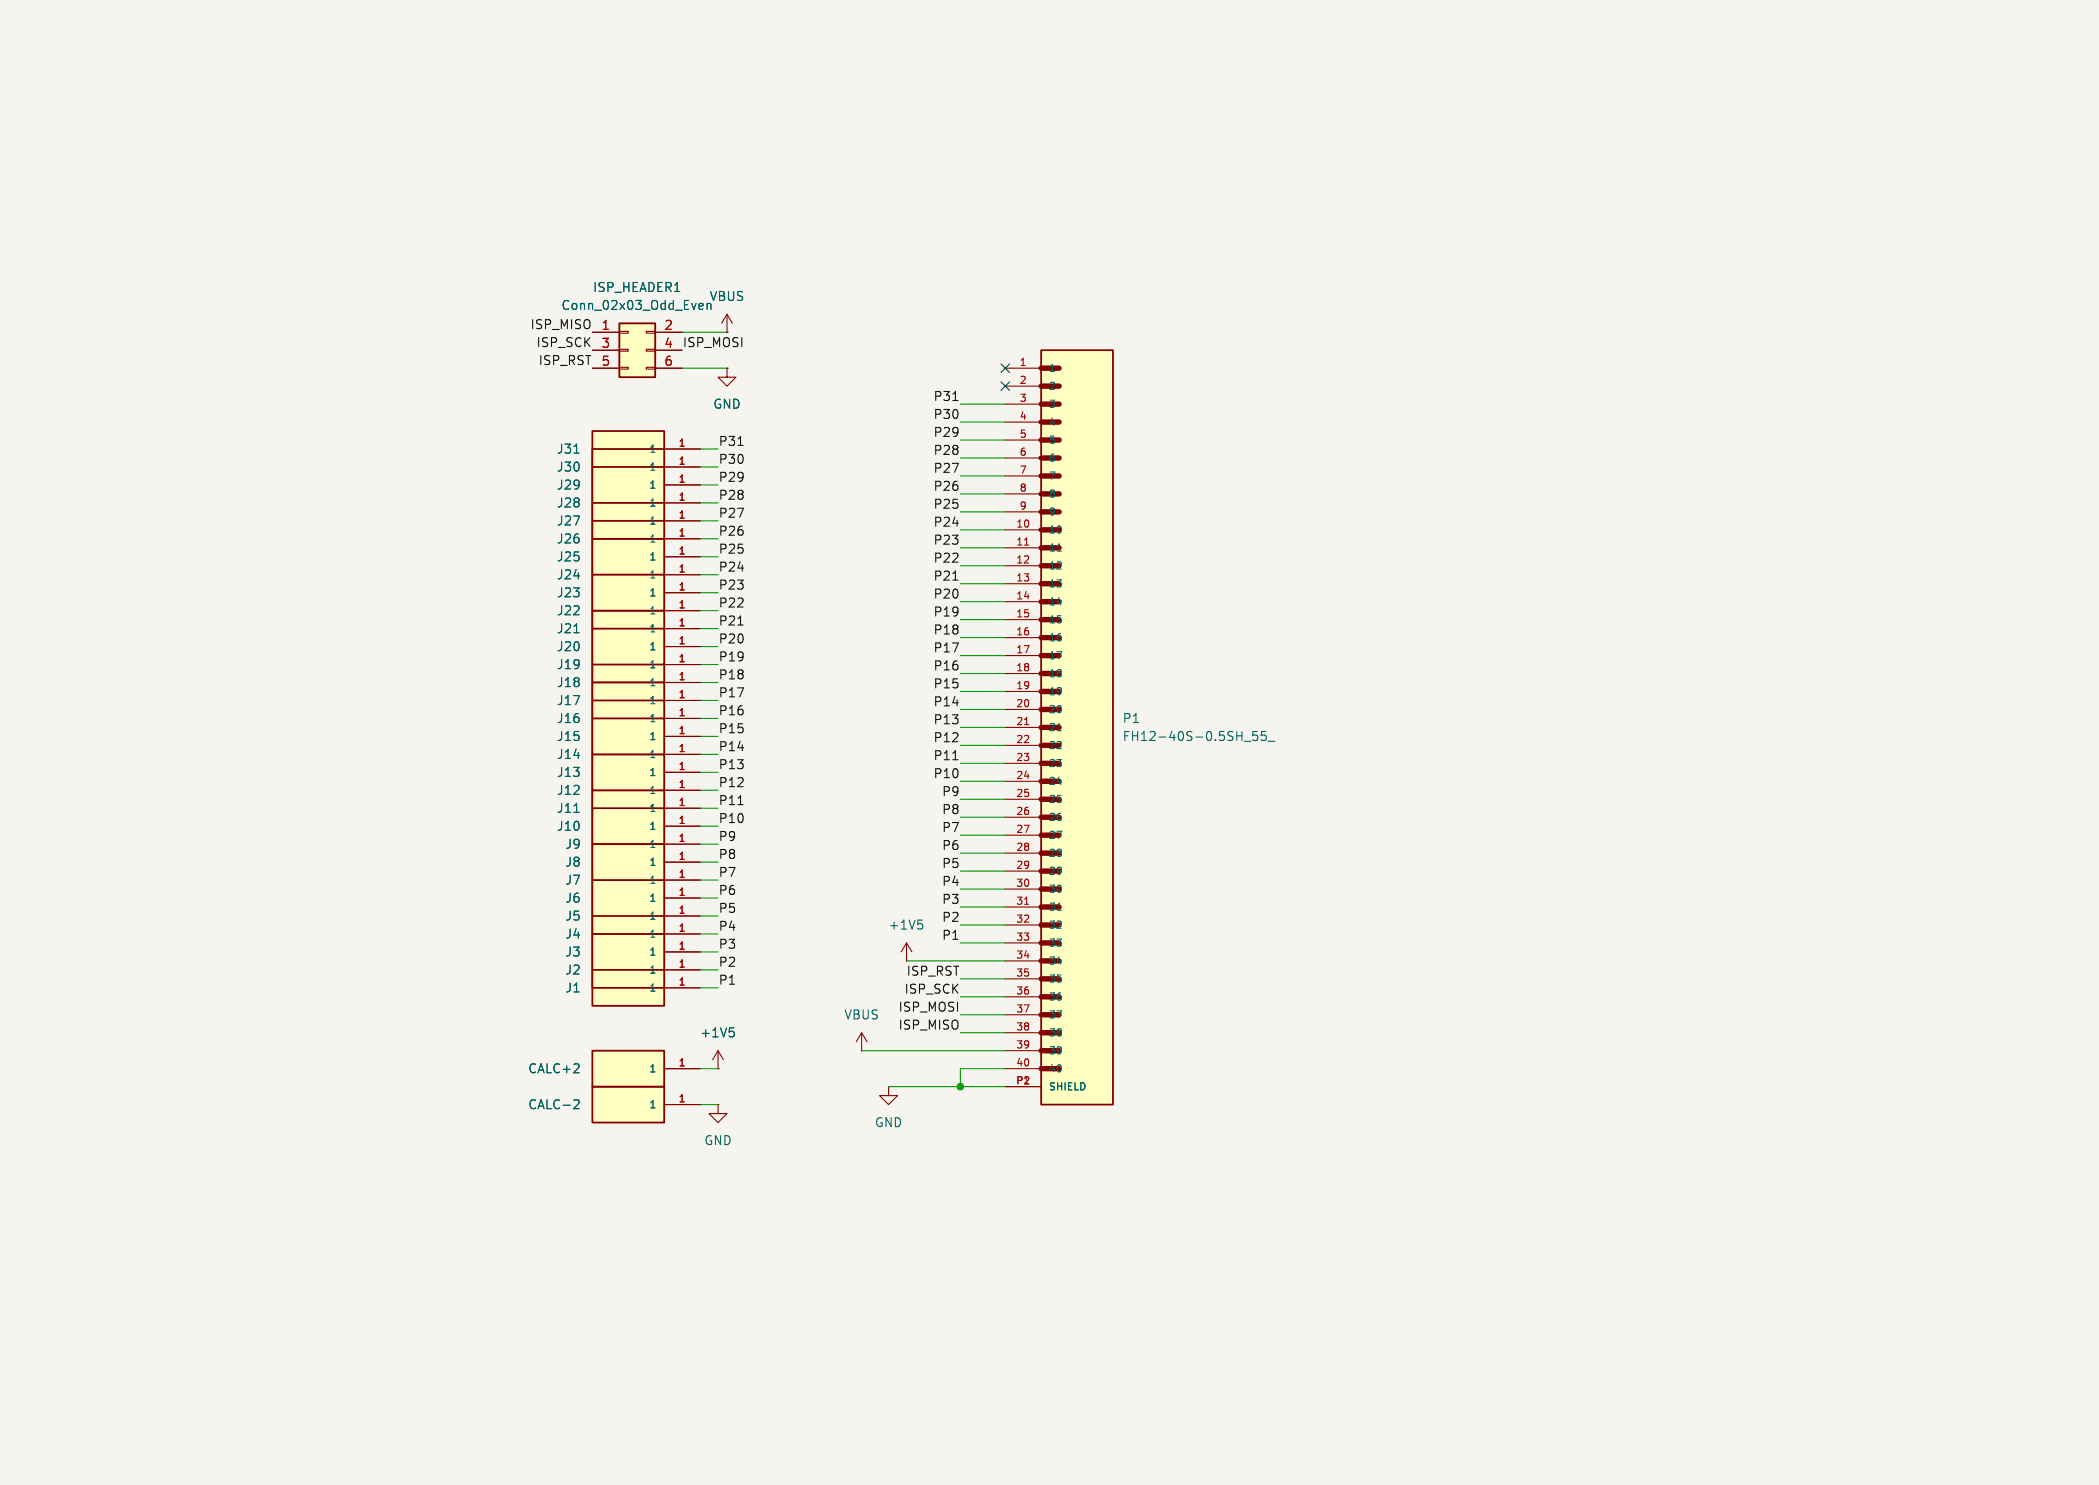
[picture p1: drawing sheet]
<svg xmlns="http://www.w3.org/2000/svg" width="297mm" height="210mm" viewBox="0 0 297 210" stroke-linecap="round" stroke-linejoin="round" font-family="sans-serif">
<path d="M0 0h297v210h-297z" fill="#f5f4ef" stroke="#f5f4ef" stroke-width=".14"/>
<path d="M83.8 94h10.2v5.1h-10.2z" fill="#ffffc2"/>
<path d="M83.8 94h10.2v5.1h-10.2z" fill="none" stroke="#840000" stroke-width=".25"/>
<path d="M94 96.5h5.1" fill="none" stroke="#840000" stroke-width=".15"/>
<path d="M83.8 137.2h10.2v5h-10.2z" fill="#ffffc2"/>
<path d="M83.8 137.2h10.2v5h-10.2z" fill="none" stroke="#840000" stroke-width=".25"/>
<path d="M94 139.7h5.1" fill="none" stroke="#840000" stroke-width=".15"/>
<path d="M83.8 134.6h10.2v5.1h-10.2z" fill="#ffffc2"/>
<path d="M83.8 134.6h10.2v5.1h-10.2z" fill="none" stroke="#840000" stroke-width=".25"/>
<path d="M94 137.2h5.1M101.6 151.1h.1M101.6 148.6l-.8 1.3M101.6 148.6l.8 1.3M101.6 148.6v2.5" fill="none" stroke="#840000" stroke-width=".15"/>
<path d="M103.2 145.4h.6M103.7 145.8l.2 .3v.3l-.2 .2" fill="none" stroke="#006464" stroke-width=".15"/>
<path d="M83.8 78.7h10.2v5.1h-10.2z" fill="#ffffc2"/>
<path d="M83.8 78.7h10.2v5.1h-10.2z" fill="none" stroke="#840000" stroke-width=".25"/>
<path d="M94 81.3h5.1" fill="none" stroke="#840000" stroke-width=".15"/>
<path d="M83.8 83.8h10.2v5.1h-10.2z" fill="#ffffc2"/>
<path d="M83.8 83.8h10.2v5.1h-10.2z" fill="none" stroke="#840000" stroke-width=".25"/>
<path d="M94 86.4h5.1" fill="none" stroke="#840000" stroke-width=".15"/>
<path d="M83.8 73.7h10.2v5h-10.2z" fill="#ffffc2"/>
<path d="M83.8 73.7h10.2v5h-10.2z" fill="none" stroke="#840000" stroke-width=".25"/>
<path d="M94 76.2h5.1" fill="none" stroke="#840000" stroke-width=".15"/>
<path d="M147.3 49.5h10.2v106.7h-10.2z" fill="#ffffc2"/>
<g fill="none" stroke="#840000" stroke-width=".76">
<path d="M147.3 52.1h2.6M147.3 54.6h2.6M147.3 57.2h2.6M147.3 59.7h2.6M147.3 62.2h2.6M147.3 64.8h2.6M147.3 67.3h2.6M147.3 69.9h2.6M147.3 72.4h2.6M147.3 74.9h2.6M147.3 77.5h2.6M147.3 80h2.6"/>
<path d="M147.3 82.6h2.6M147.3 85.1h2.6M147.3 87.6h2.6M147.3 90.2h2.6M147.3 92.7h2.6M147.3 95.3h2.6M147.3 97.8h2.6M147.3 100.3h2.6M147.3 102.9h2.6M147.3 105.4h2.6M147.3 108h2.6M147.3 110.5h2.6"/>
<path d="M147.3 113h2.6M147.3 115.6h2.6M147.3 118.1h2.6M147.3 120.7h2.6M147.3 123.2h2.6M147.3 125.7h2.6M147.3 128.3h2.6M147.3 130.8h2.6M147.3 133.4h2.6M147.3 135.9h2.6M147.3 138.4h2.6M147.3 141h2.6"/>
<path d="M147.3 143.5h2.6M147.3 146.1h2.6M147.3 148.6h2.6M147.3 151.1h2.6"/>
</g>
<path d="M147.3 49.5h10.2v106.7h-10.2z" fill="none" stroke="#840000" stroke-width=".25"/>
<g fill="none" stroke="#840000" stroke-width=".15">
<path d="M142.2 52.1h5.1M142.2 54.6h5.1M142.2 57.2h5.1M142.2 59.7h5.1M142.2 62.2h5.1M142.2 64.8h5.1M142.2 67.3h5.1M142.2 69.9h5.1M142.2 72.4h5.1M142.2 74.9h5.1M142.2 77.5h5.1M142.2 80h5.1"/>
<path d="M142.2 82.6h5.1M142.2 85.1h5.1M142.2 87.6h5.1M142.2 90.2h5.1M142.2 92.7h5.1M142.2 95.3h5.1M142.2 97.8h5.1M142.2 100.3h5.1M142.2 102.9h5.1M142.2 105.4h5.1M142.2 108h5.1M142.2 110.5h5.1"/>
<path d="M142.2 113h5.1M142.2 115.6h5.1M142.2 118.1h5.1M142.2 120.7h5.1M142.2 123.2h5.1M142.2 125.7h5.1M142.2 128.3h5.1M142.2 130.8h5.1M142.2 133.4h5.1M142.2 135.9h5.1M142.2 138.4h5.1M142.2 141h5.1"/>
<path d="M142.2 143.5h5.1M142.2 146.1h5.1M142.2 148.6h5.1M142.2 151.1h5.1M142.2 153.7h5.1"/>
</g>
<path d="M149.6 77.9h.6M149.6 103.3h.6M176 104.8h1M177.9 103.4h-.6l-.1 .7 .2-.2 .5 .1 .1 .2-.1 .4-.2 .1h-.3l-.2-.1M179.1 103.4h-.6v.7l.1-.2 .5 .1 .1 .2-.1 .4-.2 .1h-.3l-.1-.1M179.4 104.8h1M149.6 128.7h.6" fill="none" stroke="#006464" stroke-width=".15"/>
<path d="M145 77.1h.6M145 102.5h.6M145 127.9h.6" fill="none" stroke="#a90000" stroke-width=".15"/>
<path d="M83.8 86.4h10.2v5h-10.2z" fill="#ffffc2"/>
<path d="M83.8 86.4h10.2v5h-10.2z" fill="none" stroke="#840000" stroke-width=".25"/>
<path d="M94 88.9h5.1" fill="none" stroke="#840000" stroke-width=".15"/>
<path d="M81.2 89.5h.7" fill="none" stroke="#006464" stroke-width=".15"/>
<path d="M83.8 76.2h10.2v5.1h-10.2z" fill="#ffffc2"/>
<path d="M83.8 76.2h10.2v5.1h-10.2z" fill="none" stroke="#840000" stroke-width=".25"/>
<path d="M94 78.7h5.1" fill="none" stroke="#840000" stroke-width=".15"/>
<path d="M83.8 81.3h10.2v5.1h-10.2z" fill="#ffffc2"/>
<path d="M83.8 81.3h10.2v5.1h-10.2z" fill="none" stroke="#840000" stroke-width=".25"/>
<path d="M94 83.8h5.1" fill="none" stroke="#840000" stroke-width=".15"/>
<path d="M83.8 91.4h10.2v5.1h-10.2z" fill="#ffffc2"/>
<path d="M83.8 91.4h10.2v5.1h-10.2z" fill="none" stroke="#840000" stroke-width=".25"/>
<path d="M94 94h5.1" fill="none" stroke="#840000" stroke-width=".15"/>
<path d="M83.8 96.5h10.2v5.1h-10.2z" fill="#ffffc2"/>
<path d="M83.8 96.5h10.2v5.1h-10.2z" fill="none" stroke="#840000" stroke-width=".25"/>
<path d="M94 99.1h5.1" fill="none" stroke="#840000" stroke-width=".15"/>
<path d="M83.8 99.1h10.2v5h-10.2z" fill="#ffffc2"/>
<path d="M83.8 99.1h10.2v5h-10.2z" fill="none" stroke="#840000" stroke-width=".25"/>
<path d="M94 101.6h5.1" fill="none" stroke="#840000" stroke-width=".15"/>
<path d="M83.8 153.7h10.2v5.1h-10.2z" fill="#ffffc2"/>
<path d="M83.8 153.7h10.2v5.1h-10.2z" fill="none" stroke="#840000" stroke-width=".25"/>
<path d="M94 156.2h5.1" fill="none" stroke="#840000" stroke-width=".15"/>
<path d="M81.4 155.5l.4 .1 .1 .3v.2l-.7 .7h.7" fill="none" stroke="#006464" stroke-width=".15"/>
<path d="M83.8 88.9h10.2v5.1h-10.2z" fill="#ffffc2"/>
<path d="M83.8 88.9h10.2v5.1h-10.2z" fill="none" stroke="#840000" stroke-width=".25"/>
<g fill="none" stroke="#840000" stroke-width=".15">
<path d="M102.9 52.1v1.2h1.2l-1.2 1.3-1.3-1.3h1.3M102.9 52.1h.1M94 91.4h5.1M128.3 135.9h.1M128.3 133.4l-.8 1.2M128.3 133.4l.7 1.2M128.3 133.4v2.5M121.9 148.6h.1M121.9 146.1l-.7 1.2M121.9 146.1l.8 1.2M121.9 146.1v2.5M125.7 153.7v1.2h1.3l-1.3 1.3-1.2-1.3h1.2"/>
<path d="M125.7 153.7h.1"/>
</g>
<path d="M129.9 130.1h.6M130.3 130.6l.3 .2v.3l-.3 .3" fill="none" stroke="#006464" stroke-width=".15"/>
<path d="M83.8 71.1h10.2v5.1h-10.2z" fill="#ffffc2"/>
<path d="M83.8 71.1h10.2v5.1h-10.2z" fill="none" stroke="#840000" stroke-width=".25"/>
<path d="M94 73.7h5.1" fill="none" stroke="#840000" stroke-width=".15"/>
<path d="M83.8 61h10.2v5h-10.2z" fill="#ffffc2"/>
<path d="M83.8 61h10.2v5h-10.2z" fill="none" stroke="#840000" stroke-width=".25"/>
<path d="M102.9 47h.1M102.9 44.5l-.8 1.2M102.9 44.5l.7 1.2M102.9 44.5v2.5M94 63.5h5.1" fill="none" stroke="#840000" stroke-width=".15"/>
<path d="M81.2 64.1h.7" fill="none" stroke="#006464" stroke-width=".15"/>
<path d="M87.6 45.7h5.1v7.6h-5.1z" fill="#ffffc2"/>
<path d="M87.6 45.7h5.1v7.6h-5.1z" fill="none" stroke="#840000" stroke-width=".25"/>
<path d="M83.8 47h3.8M83.8 49.5h3.8M83.8 52.1h3.8M87.6 46.9h1.3v.2h-1.3zM87.6 49.4h1.3v.3h-1.3zM87.6 51.9h1.3v.3h-1.3zM91.4 46.9h1.3v.2h-1.3zM91.4 49.4h1.3v.3h-1.3zM91.4 51.9h1.3v.3h-1.3zM92.7 47h3.8M92.7 49.5h3.8M92.7 52.1h3.8" fill="none" stroke="#840000" stroke-width=".15"/>
<path d="M99.1 42.9l.4 .1v.2l-.6 .1M99.5 43.7l-.4 .1M100.1 42.9v.9M100.6 43.1v.7" fill="none" stroke="#006464" stroke-width=".15"/>
<path d="M83.8 68.6h10.2v5.1h-10.2z" fill="#ffffc2"/>
<path d="M83.8 68.6h10.2v5.1h-10.2z" fill="none" stroke="#840000" stroke-width=".25"/>
<path d="M94 71.1h5.1" fill="none" stroke="#840000" stroke-width=".15"/>
<path d="M83.8 63.5h10.2v5.1h-10.2z" fill="#ffffc2"/>
<path d="M83.8 63.5h10.2v5.1h-10.2z" fill="none" stroke="#840000" stroke-width=".25"/>
<path d="M94 66h5.1" fill="none" stroke="#840000" stroke-width=".15"/>
<path d="M83.8 66h10.2v5.1h-10.2z" fill="#ffffc2"/>
<path d="M83.8 66h10.2v5.1h-10.2z" fill="none" stroke="#840000" stroke-width=".25"/>
<path d="M94 68.6h5.1" fill="none" stroke="#840000" stroke-width=".15"/>
<path d="M83.8 109.2h10.2v5.1h-10.2z" fill="#ffffc2"/>
<path d="M83.8 109.2h10.2v5.1h-10.2z" fill="none" stroke="#840000" stroke-width=".25"/>
<path d="M94 111.8h5.1" fill="none" stroke="#840000" stroke-width=".15"/>
<path d="M83.8 116.8h10.2v5.1h-10.2z" fill="#ffffc2"/>
<path d="M83.8 116.8h10.2v5.1h-10.2z" fill="none" stroke="#840000" stroke-width=".25"/>
<path d="M94 119.4h5.1" fill="none" stroke="#840000" stroke-width=".15"/>
<path d="M83.8 129.5h10.2v5.1h-10.2z" fill="#ffffc2"/>
<path d="M83.8 129.5h10.2v5.1h-10.2z" fill="none" stroke="#840000" stroke-width=".25"/>
<path d="M94 132.1h5.1" fill="none" stroke="#840000" stroke-width=".15"/>
<path d="M83.8 132.1h10.2v5.1h-10.2z" fill="#ffffc2"/>
<path d="M83.8 132.1h10.2v5.1h-10.2z" fill="none" stroke="#840000" stroke-width=".25"/>
<path d="M94 134.6h5.1" fill="none" stroke="#840000" stroke-width=".15"/>
<path d="M83.8 104.1h10.2v5.1h-10.2z" fill="#ffffc2"/>
<path d="M83.8 104.1h10.2v5.1h-10.2z" fill="none" stroke="#840000" stroke-width=".25"/>
<path d="M94 106.7h5.1" fill="none" stroke="#840000" stroke-width=".15"/>
<path d="M83.8 111.8h10.2v5h-10.2z" fill="#ffffc2"/>
<path d="M83.8 111.8h10.2v5h-10.2z" fill="none" stroke="#840000" stroke-width=".25"/>
<path d="M94 114.3h5.1" fill="none" stroke="#840000" stroke-width=".15"/>
<path d="M81.2 114.9h.7" fill="none" stroke="#006464" stroke-width=".15"/>
<path d="M83.8 106.7h10.2v5.1h-10.2z" fill="#ffffc2"/>
<path d="M83.8 106.7h10.2v5.1h-10.2z" fill="none" stroke="#840000" stroke-width=".25"/>
<path d="M94 109.2h5.1" fill="none" stroke="#840000" stroke-width=".15"/>
<path d="M83.8 101.6h10.2v5.1h-10.2z" fill="#ffffc2"/>
<path d="M83.8 101.6h10.2v5.1h-10.2z" fill="none" stroke="#840000" stroke-width=".25"/>
<path d="M94 104.1h5.1" fill="none" stroke="#840000" stroke-width=".15"/>
<path d="M83.8 114.3h10.2v5.1h-10.2z" fill="#ffffc2"/>
<path d="M83.8 114.3h10.2v5.1h-10.2z" fill="none" stroke="#840000" stroke-width=".25"/>
<path d="M94 116.8h5.1" fill="none" stroke="#840000" stroke-width=".15"/>
<path d="M83.8 127h10.2v5.1h-10.2z" fill="#ffffc2"/>
<path d="M83.8 127h10.2v5.1h-10.2z" fill="none" stroke="#840000" stroke-width=".25"/>
<path d="M94 129.5h5.1" fill="none" stroke="#840000" stroke-width=".15"/>
<path d="M83.8 121.9h10.2v5.1h-10.2z" fill="#ffffc2"/>
<path d="M83.8 121.9h10.2v5.1h-10.2z" fill="none" stroke="#840000" stroke-width=".25"/>
<path d="M94 124.5h5.1" fill="none" stroke="#840000" stroke-width=".15"/>
<path d="M83.8 124.5h10.2v5h-10.2z" fill="#ffffc2"/>
<path d="M83.8 124.5h10.2v5h-10.2z" fill="none" stroke="#840000" stroke-width=".25"/>
<path d="M94 127h5.1" fill="none" stroke="#840000" stroke-width=".15"/>
<path d="M83.8 148.6h10.2v5.1h-10.2z" fill="#ffffc2"/>
<path d="M83.8 148.6h10.2v5.1h-10.2z" fill="none" stroke="#840000" stroke-width=".25"/>
<path d="M94 151.1h5.1" fill="none" stroke="#840000" stroke-width=".15"/>
<path d="M81.2 151.7h.7M81.9 150.6v.4" fill="none" stroke="#006464" stroke-width=".15"/>
<path d="M83.8 119.4h10.2v5.1h-10.2z" fill="#ffffc2"/>
<path d="M83.8 119.4h10.2v5.1h-10.2z" fill="none" stroke="#840000" stroke-width=".25"/>
<g fill="none" stroke="#840000" stroke-width=".15">
<path d="M83.8 47h3.8M83.8 49.5h3.8M83.8 52.1h3.8M92.7 47h3.8M92.7 49.5h3.8M92.7 52.1h3.8M102.9 52.1h.1M102.9 47h.1M94 68.6h5.1M94 66h5.1M94 71.1h5.1M94 63.5h5.1"/>
<path d="M94 73.7h5.1M94 78.7h5.1M94 76.2h5.1M94 91.4h5.1M94 96.5h5.1M94 99.1h5.1M94 94h5.1M94 83.8h5.1M94 88.9h5.1M94 86.4h5.1M94 81.3h5.1M94 106.7h5.1"/>
<path d="M94 111.8h5.1M94 114.3h5.1M94 109.2h5.1M94 104.1h5.1M94 116.8h5.1M94 119.4h5.1M94 101.6h5.1M94 121.9h5.1M94 124.5h5.1M94 127h5.1M94 137.2h5.1M94 139.7h5.1"/>
<path d="M94 134.6h5.1M94 132.1h5.1M94 129.5h5.1M94 151.1h5.1M94 156.2h5.1M101.6 156.2v1.3h1.3l-1.3 1.3-1.3-1.3h1.3M101.6 156.2h.1M101.6 151.1h.1"/>
</g>
<path d="M134.8 56.6h.7M104.4 63h.7M104.4 88.4h.7M134.8 82h.7M104.4 113.8h.7M134.8 107.4h.7" fill="none" stroke="#0f0f0f" stroke-width=".15"/>
<g fill="none" stroke="#009600" stroke-width=".15">
<path d="M96.5 47h6.4M96.5 52.1h6.4M135.9 59.7h6.3M135.9 57.2h6.3M99.1 78.7h2.5M99.1 73.7h2.5M99.1 68.6h2.5M99.1 71.1h2.5M99.1 76.2h2.5M99.1 66h2.5M99.1 63.5h2.5M135.9 77.5h6.3"/>
<path d="M135.9 69.9h6.3M135.9 64.8h6.3M135.9 62.2h6.3M135.9 67.3h6.3M135.9 72.4h6.3M135.9 74.9h6.3M99.1 81.3h2.5M99.1 83.8h2.5M99.1 86.4h2.5M99.1 96.5h2.5M99.1 88.9h2.5M99.1 91.4h2.5"/>
<path d="M99.1 99.1h2.5M99.1 94h2.5M135.9 97.8h6.3M135.9 95.3h6.3M135.9 87.6h6.3M135.9 85.1h6.3M135.9 90.2h6.3M135.9 92.7h6.3M135.9 82.6h6.3M135.9 80h6.3M99.1 101.6h2.5M99.1 104.1h2.5"/>
<path d="M99.1 106.7h2.5M99.1 109.2h2.5M99.1 116.8h2.5M99.1 114.3h2.5M99.1 111.8h2.5M99.1 119.4h2.5M135.9 102.9h6.3M135.9 105.4h6.3M135.9 100.3h6.3M135.9 113h6.3M135.9 110.5h6.3M135.9 108h6.3"/>
<path d="M135.9 115.6h6.3M135.9 118.1h6.3M99.1 129.5h2.5M99.1 132.1h2.5M99.1 139.7h2.5M99.1 134.6h2.5M99.1 137.2h2.5M99.1 121.9h2.5M99.1 127h2.5M99.1 124.5h2.5M128.3 135.9h13.9M135.9 130.8h6.3"/>
<path d="M135.9 128.3h6.3M135.9 133.4h6.3M135.9 138.4h6.3M135.9 120.7h6.3M135.9 123.2h6.3M135.9 125.7h6.3M99.1 156.2h2.5M99.1 151.1h2.5M121.9 148.6h20.3M125.7 153.7h16.5M135.9 141h6.3M135.9 143.5h6.3"/>
<path d="M135.9 146.1h6.3M142.2 151.1h-6.3v2.6"/>
</g>
<path d="M141.6 54l1.2 1.2M141.6 51.5l1.2 1.2M142.8 54l-1.2 1.2M142.8 51.5l-1.2 1.2" fill="none" stroke="#000084" stroke-width=".15"/>
<path d="M99.1 42.9l.4 .1v.2l-.6 .1M99.5 43.7l-.4 .1M100.1 42.9v.9M100.6 43.1v.7M81.2 64.1h.7M81.2 89.5h.7M81.2 114.9h.7M81.2 151.7h.7M81.4 155.5l.4 .1 .1 .3v.2l-.7 .7h.7M81.9 150.6v.4M103.2 145.4h.6M103.7 145.8l.2 .3v.3l-.2 .2" fill="none" stroke="#006464" stroke-width=".15"/>
<circle cx="135.9" cy="153.7" r=".46" fill="#009600" stroke="#009600" stroke-width=".15"/>
<g font-size="1.8" fill="#006464">
<text x="83.8" y="41.5">ISP_HEADER1</text>
<text x="79.3" y="44">Conn_02x03_Odd_Even</text>
<text x="100.3" y="42.8">VBUS</text>
<text x="100.8" y="58">GND</text>
<text x="78.7" y="64.4">J31</text>
<text x="78.7" y="72">J28</text>
<text x="78.7" y="66.9">J30</text>
<text x="78.7" y="69.4">J29</text>
<text x="78.7" y="77.1">J26</text>
<text x="78.7" y="74.5">J27</text>
<text x="78.7" y="82.1">J24</text>
<text x="78.7" y="79.6">J25</text>
<text x="78.7" y="87.2">J22</text>
<text x="78.7" y="89.8">J21</text>
<text x="78.7" y="84.7">J23</text>
<text x="78.7" y="94.8">J19</text>
<text x="78.7" y="92.3">J20</text>
<text x="78.7" y="97.4">J18</text>
<text x="78.7" y="99.9">J17</text>
<text x="78.7" y="102.5">J16</text>
<text x="78.7" y="107.5">J14</text>
<text x="78.7" y="105">J15</text>
<text x="158.8" y="102.5">P1</text>
<text x="158.8" y="105">FH12-40S-0.5SH_55_</text>
<text x="78.7" y="112.6">J12</text>
<text x="78.7" y="110.1">J13</text>
<text x="78.7" y="115.2">J11</text>
<text x="78.7" y="117.7">J10</text>
<text x="79.9" y="120.2">J9</text>
<text x="79.9" y="125.3">J7</text>
<text x="79.9" y="122.8">J8</text>
<text x="79.9" y="130.4">J5</text>
<text x="79.9" y="127.9">J6</text>
<text x="125.6" y="131.7">+1V5</text>
<text x="79.9" y="132.9">J4</text>
<text x="79.9" y="135.5">J3</text>
<text x="79.9" y="140.6">J1</text>
<text x="79.9" y="138">J2</text>
<text x="99" y="146.9">+1V5</text>
<text x="119.4" y="144.4">VBUS</text>
<text x="74.6" y="152">CALC+2</text>
<text x="74.6" y="157.1">CALC-2</text>
<text x="123.7" y="159.6">GND</text>
<text x="99.6" y="162.2">GND</text>
</g>
<g font-size="1.8" fill="#0f0f0f">
<text x="75" y="46.6">ISP_MISO</text>
<text x="75.8" y="49.2">ISP_SCK</text>
<text x="76.1" y="51.7">ISP_RST</text>
<text x="96.5" y="49.2">ISP_MOSI</text>
<text x="132" y="56.8">P31</text>
<text x="132" y="59.3">P30</text>
<text x="101.6" y="65.7">P30</text>
<text x="101.6" y="63.2">P31</text>
<text x="132" y="61.9">P29</text>
<text x="132" y="64.4">P28</text>
<text x="101.6" y="68.2">P29</text>
<text x="101.6" y="70.8">P28</text>
<text x="132" y="69.5">P26</text>
<text x="132" y="67">P27</text>
<text x="101.6" y="73.3">P27</text>
<text x="101.6" y="75.9">P26</text>
<text x="132" y="77.1">P23</text>
<text x="132" y="72">P25</text>
<text x="132" y="74.6">P24</text>
<text x="101.6" y="78.4">P25</text>
<text x="101.6" y="80.9">P24</text>
<text x="101.6" y="83.5">P23</text>
<text x="132" y="82.2">P21</text>
<text x="132" y="79.7">P22</text>
<text x="101.6" y="86">P22</text>
<text x="101.6" y="88.6">P21</text>
<text x="132" y="87.3">P19</text>
<text x="132" y="84.7">P20</text>
<text x="132" y="89.8">P18</text>
<text x="101.6" y="91.1">P20</text>
<text x="101.6" y="93.6">P19</text>
<text x="132" y="92.4">P17</text>
<text x="132" y="94.9">P16</text>
<text x="101.6" y="96.2">P18</text>
<text x="101.6" y="98.7">P17</text>
<text x="101.6" y="101.3">P16</text>
<text x="132" y="100">P14</text>
<text x="132" y="97.4">P15</text>
<text x="101.6" y="106.3">P14</text>
<text x="101.6" y="103.8">P15</text>
<text x="132" y="107.6">P11</text>
<text x="132" y="102.5">P13</text>
<text x="132" y="105.1">P12</text>
<text x="101.6" y="114">P11</text>
<text x="101.6" y="108.9">P13</text>
<text x="101.6" y="111.4">P12</text>
<text x="132" y="110.1">P10</text>
<text x="133.2" y="112.7">P9</text>
<text x="101.6" y="119">P9</text>
<text x="101.6" y="116.5">P10</text>
<text x="133.2" y="115.2">P8</text>
<text x="133.2" y="117.8">P7</text>
<text x="101.6" y="121.6">P8</text>
<text x="101.6" y="124.1">P7</text>
<text x="133.2" y="120.3">P6</text>
<text x="133.2" y="125.4">P4</text>
<text x="133.2" y="122.8">P5</text>
<text x="101.6" y="126.7">P6</text>
<text x="101.6" y="129.2">P5</text>
<text x="101.6" y="131.7">P4</text>
<text x="133.2" y="130.5">P2</text>
<text x="133.2" y="127.9">P3</text>
<text x="101.6" y="134.3">P3</text>
<text x="101.6" y="136.8">P2</text>
<text x="133.2" y="133">P1</text>
<text x="101.6" y="139.4">P1</text>
<text x="127" y="143.2">ISP_MOSI</text>
<text x="127.9" y="140.6">ISP_SCK</text>
<text x="128.2" y="138.1">ISP_RST</text>
<text x="127" y="145.7">ISP_MISO</text>
</g>
<g font-size="1.8" fill="#a90000">
<text x="85" y="46.7">1</text>
<text x="93.9" y="46.7">2</text>
<text x="85" y="49.3">3</text>
<text x="85" y="51.8">5</text>
<text x="93.9" y="49.3">4</text>
<text x="93.9" y="51.8">6</text>
</g>
<g font-size="1.4" fill="#a90000">
<text x="144.2" y="51.8">1</text>
<text x="144.2" y="54.4">2</text>
<text x="144.2" y="56.9">3</text>
<text x="144.2" y="59.4">4</text>
<text x="95.9" y="63.2">1</text>
<text x="95.9" y="65.8">1</text>
<text x="144.2" y="62">5</text>
<text x="144.2" y="64.5">6</text>
<text x="95.9" y="70.9">1</text>
<text x="95.9" y="68.3">1</text>
<text x="144.2" y="67.1">7</text>
<text x="144.2" y="69.6">8</text>
<text x="95.9" y="75.9">1</text>
<text x="95.9" y="73.4">1</text>
<text x="143.7" y="74.7">10</text>
<text x="143.7" y="77.2">11</text>
<text x="144.2" y="72.1">9</text>
<text x="95.9" y="81">1</text>
<text x="95.9" y="78.5">1</text>
<text x="95.9" y="83.6">1</text>
<text x="143.7" y="79.8">12</text>
<text x="143.7" y="82.3">13</text>
<text x="95.9" y="86.1">1</text>
<text x="95.9" y="88.6">1</text>
<text x="143.7" y="84.8">14</text>
<text x="143.7" y="87.4">15</text>
<text x="143.7" y="89.9">16</text>
<text x="95.9" y="93.7">1</text>
<text x="95.9" y="91.2">1</text>
<text x="143.7" y="92.5">17</text>
<text x="143.7" y="95">18</text>
<text x="95.9" y="96.3">1</text>
<text x="95.9" y="98.8">1</text>
<text x="95.9" y="101.3">1</text>
<text x="143.7" y="97.5">19</text>
<text x="143.7" y="100.1">20</text>
<text x="95.9" y="106.4">1</text>
<text x="95.9" y="103.9">1</text>
<text x="143.7" y="102.6">21</text>
<text x="143.7" y="105.2">22</text>
<text x="143.7" y="107.7">23</text>
<text x="95.9" y="111.5">1</text>
<text x="95.9" y="109">1</text>
<text x="143.7" y="110.2">24</text>
<text x="143.7" y="112.8">25</text>
<text x="95.9" y="119.1">1</text>
<text x="95.9" y="114">1</text>
<text x="95.9" y="116.6">1</text>
<text x="143.7" y="115.3">26</text>
<text x="143.7" y="117.9">27</text>
<text x="95.9" y="124.2">1</text>
<text x="95.9" y="121.7">1</text>
<text x="143.7" y="120.4">28</text>
<text x="143.7" y="122.9">29</text>
<text x="143.7" y="125.5">30</text>
<text x="95.9" y="131.8">1</text>
<text x="95.9" y="129.3">1</text>
<text x="95.9" y="126.7">1</text>
<text x="143.7" y="128">31</text>
<text x="143.7" y="130.6">32</text>
<text x="95.9" y="136.9">1</text>
<text x="95.9" y="134.4">1</text>
<text x="143.7" y="133.1">33</text>
<text x="143.7" y="135.6">34</text>
<text x="95.9" y="139.4">1</text>
<text x="143.7" y="138.2">35</text>
<text x="143.7" y="140.7">36</text>
<text x="143.7" y="143.3">37</text>
<text x="143.7" y="145.8">38</text>
<text x="143.7" y="148.3">39</text>
<text x="95.9" y="156">1</text>
<text x="95.9" y="150.9">1</text>
<text x="143.7" y="153.4">P1</text>
<text x="143.7" y="150.9">40</text>
<text x="144.6" y="153.4">2</text>
</g>
<g font-size="1.4" fill="#006464">
<text x="148.3" y="52.8">1</text>
<text x="148.3" y="55.3">2</text>
<text x="148.3" y="57.9">3</text>
<text x="91.7" y="64.2">1</text>
<text x="148.3" y="60.4">4</text>
<text x="148.3" y="63">5</text>
<text x="148.3" y="65.5">6</text>
<text x="91.7" y="71.9">1</text>
<text x="91.7" y="66.8">1</text>
<text x="91.7" y="69.3">1</text>
<text x="148.3" y="68">7</text>
<text x="148.3" y="70.6">8</text>
<text x="91.7" y="76.9">1</text>
<text x="91.7" y="74.4">1</text>
<text x="148.3" y="73.1">9</text>
<text x="148.3" y="75.7">10</text>
<text x="91.7" y="82">1</text>
<text x="91.7" y="79.5">1</text>
<text x="148.3" y="78.2">11</text>
<text x="148.3" y="80.7">12</text>
<text x="148.3" y="83.3">13</text>
<text x="91.7" y="87.1">1</text>
<text x="91.7" y="89.6">1</text>
<text x="91.7" y="84.6">1</text>
<text x="148.3" y="85.8">14</text>
<text x="148.3" y="88.4">15</text>
<text x="91.7" y="94.7">1</text>
<text x="91.7" y="92.2">1</text>
<text x="148.3" y="90.9">16</text>
<text x="148.3" y="93.4">17</text>
<text x="148.3" y="96">18</text>
<text x="91.7" y="97.3">1</text>
<text x="91.7" y="99.8">1</text>
<text x="148.3" y="98.5">19</text>
<text x="148.3" y="101.1">20</text>
<text x="91.7" y="102.3">1</text>
<text x="91.7" y="107.4">1</text>
<text x="91.7" y="104.9">1</text>
<text x="148.3" y="103.6">21</text>
<text x="148.3" y="106.1">22</text>
<text x="91.7" y="112.5">1</text>
<text x="91.7" y="110">1</text>
<text x="148.3" y="108.7">23</text>
<text x="148.3" y="111.2">24</text>
<text x="148.3" y="113.8">25</text>
<text x="91.7" y="115">1</text>
<text x="91.7" y="117.6">1</text>
<text x="148.3" y="116.3">26</text>
<text x="148.3" y="118.8">27</text>
<text x="91.7" y="120.1">1</text>
<text x="91.7" y="125.2">1</text>
<text x="91.7" y="122.7">1</text>
<text x="148.3" y="121.4">28</text>
<text x="148.3" y="123.9">29</text>
<text x="91.7" y="130.3">1</text>
<text x="91.7" y="127.7">1</text>
<text x="148.3" y="126.5">30</text>
<text x="148.3" y="129">31</text>
<text x="148.3" y="131.5">32</text>
<text x="91.7" y="137.9">1</text>
<text x="91.7" y="132.8">1</text>
<text x="91.7" y="135.4">1</text>
<text x="148.3" y="134.1">33</text>
<text x="148.3" y="136.6">34</text>
<text x="91.7" y="140.4">1</text>
<text x="148.3" y="139.2">35</text>
<text x="148.3" y="141.7">36</text>
<text x="148.3" y="144.2">37</text>
<text x="148.3" y="146.8">38</text>
<text x="148.3" y="149.3">39</text>
<text x="91.7" y="151.9">1</text>
<text x="148.3" y="151.9">40</text>
<text x="148.3" y="154.4">SHIELD</text>
<text x="91.7" y="156.9">1</text>
</g>
</svg>
